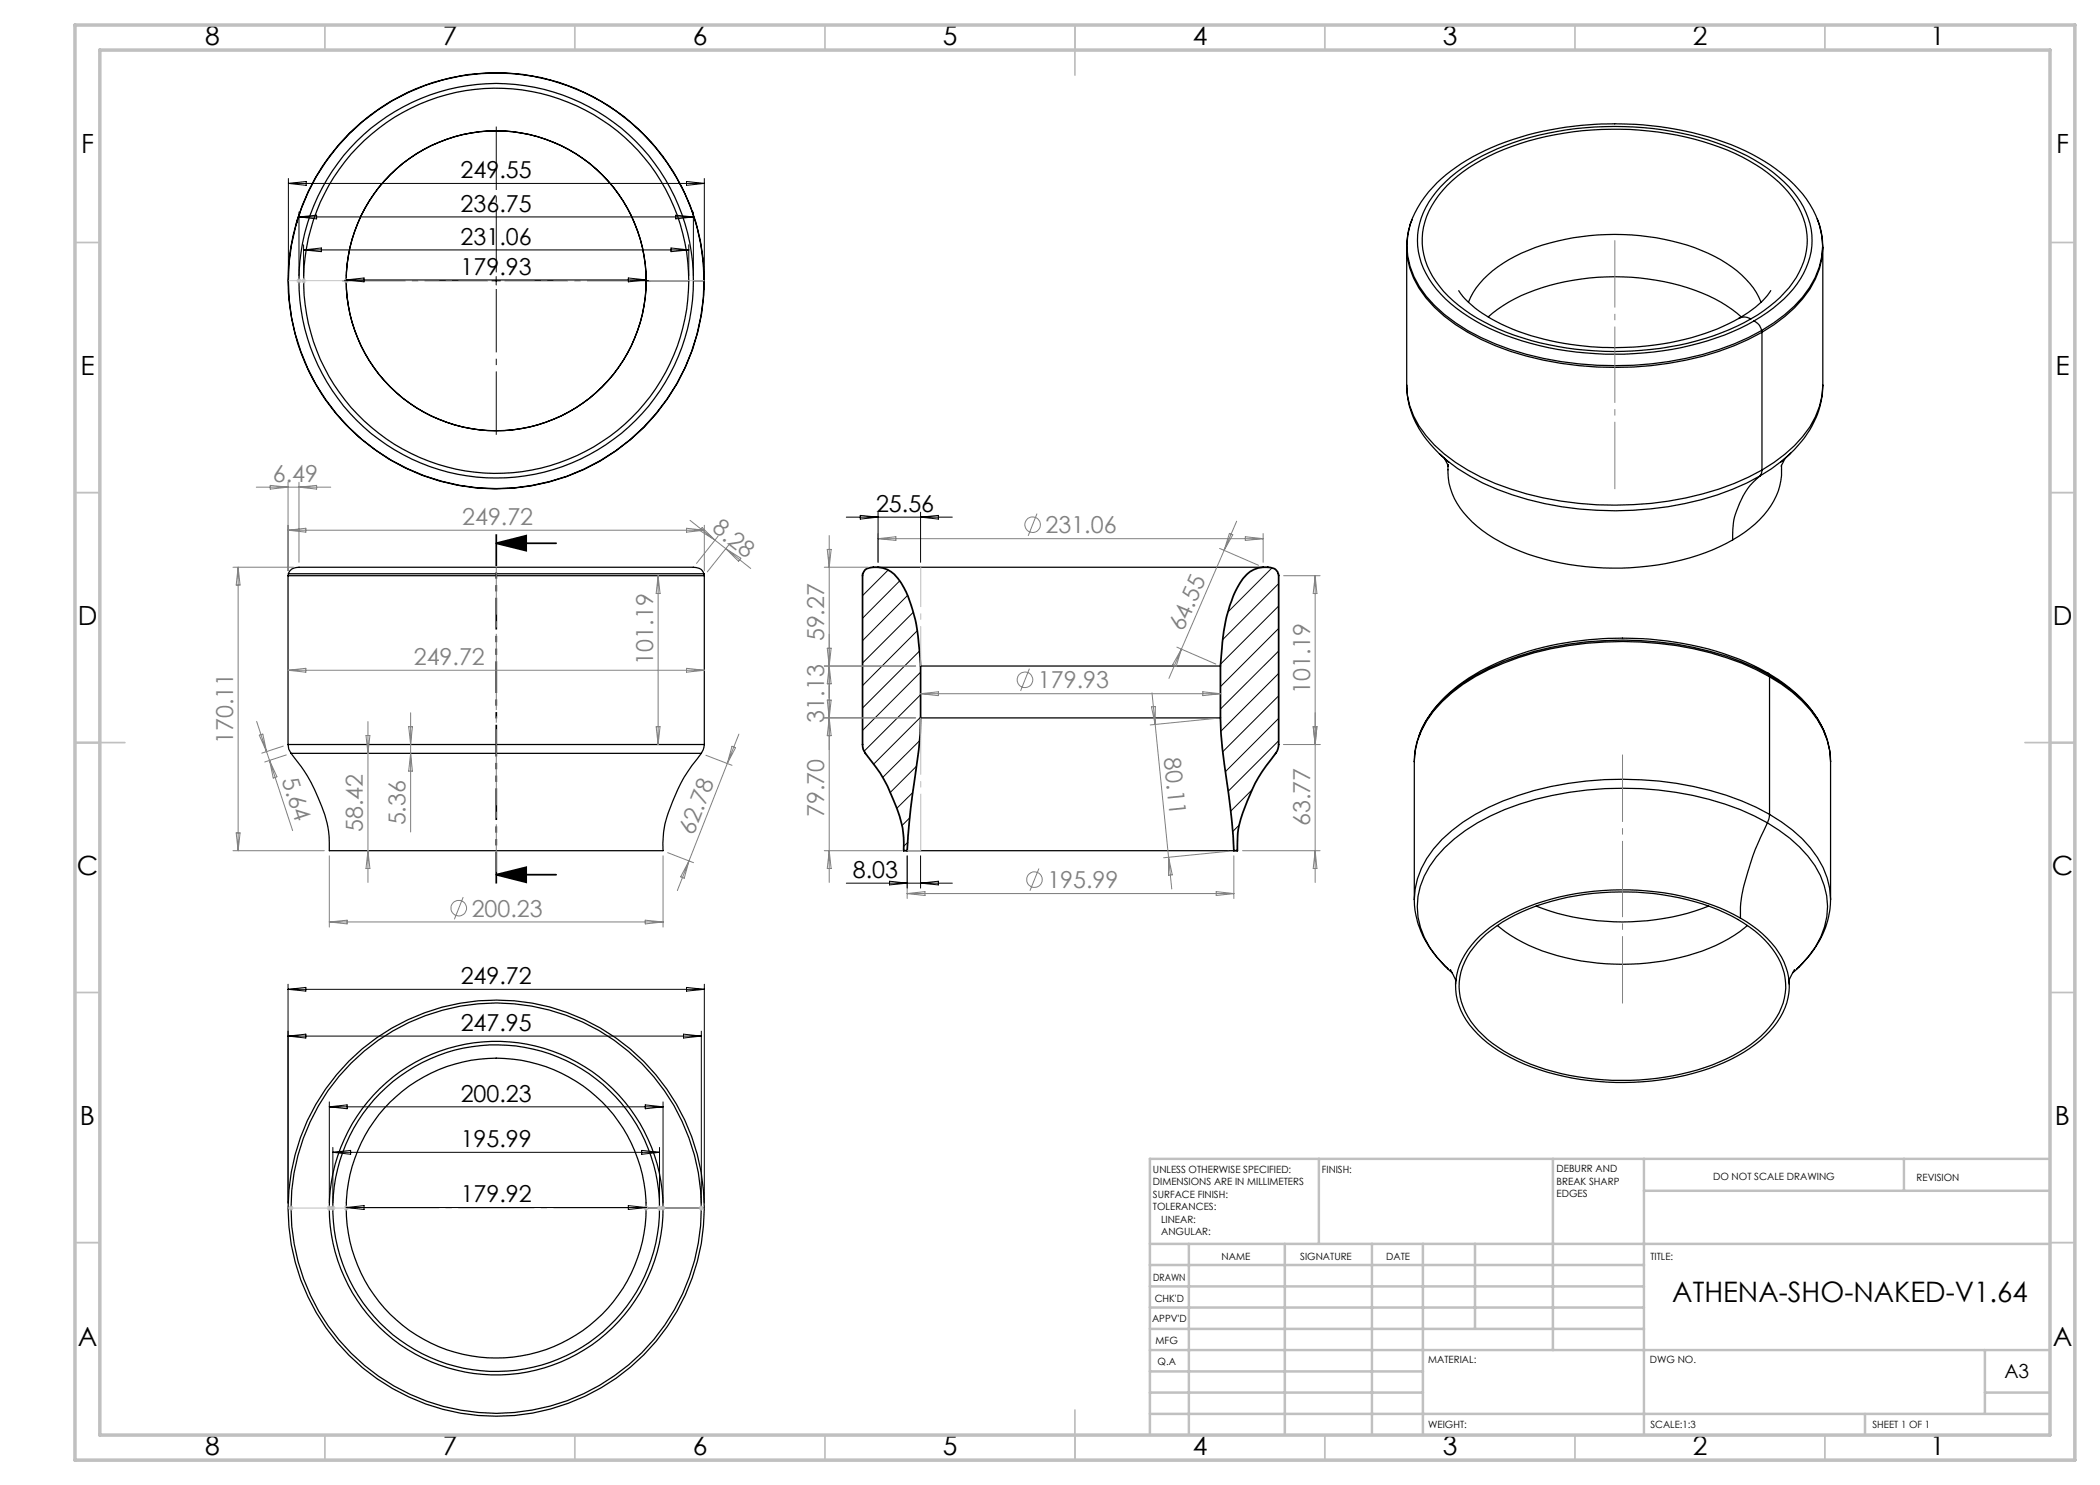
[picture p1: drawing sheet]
<svg xmlns="http://www.w3.org/2000/svg" width="420mm" height="297mm" viewBox="0 0 420 297" stroke-linecap="round" stroke-linejoin="round" font-family="sans-serif">
<g fill="none" stroke="#000" stroke-width=".25">
<path d="M288.1 37.3a37.9 37.9 0 0 1 18-9.8 64.5 64.5 0 0 1 40.4 2.3 29.4 29.4 0 0 1 13.6 10.6 14.1 14.1 0 0 1-.7 16.4 32.6 32.6 0 0 1-16.2 10.8 63.9 63.9 0 0 1-43.8-1.2 29.4 29.4 0 0 1-13.6-10.7 14.2 14.2 0 0 1 1.5-17.4zM289.4 37.1a38.2 38.2 0 0 1 18-9.4 62.6 62.6 0 0 1 39.6 3 28.7 28.7 0 0 1 12.1 9.7 13.7 13.7 0 0 1-.5 16.1 30.6 30.6 0 0 1-14.3 10.1 62.5 62.5 0 0 1-44.7-.8 29.9 29.9 0 0 1-12.4-9.5 13.8 13.8 0 0 1 .5-17.2zM59.8 42.8l-.5 1.9M129.2 56.2h8.6M138.7 56.2h2.1M140.8 54.3l.1 1.9M140.8 56.2h.1M140.9 56.2l-.1 1.7M281.3 49.5a16.9 16.9 0 0 0 5.6 12 43.6 43.6 0 0 0 21.8 10.5 68.1 68.1 0 0 0 38.2-2.9l2.8-1.2 2.7-1.4M281.3 49.5v27.5M282.4 44l-.7 2.1-.4 3.4M282.4 43.9a25.2 25.2 0 0 1 10.9-11.8 58.4 58.4 0 0 1 29.6-7.3 61.4 61.4 0 0 1 27.5 6 29.9 29.9 0 0 1 11.6 10.1 15.1 15.1 0 0 1-1.5 18.5 30.3 30.3 0 0 1-8.2 6.7"/>
<path d="M282.4 43.9a14.9 14.9 0 0 0 2.8 15.3 34.4 34.4 0 0 0 13.9 9.6 67.8 67.8 0 0 0 47.7 0l2.9-1.3 2.6-1.4M291.7 58.1a16.3 16.3 0 0 0 6.6 5.7 52.2 52.2 0 0 0 26.3 5.7 47.8 47.8 0 0 0 25-7 14.7 14.7 0 0 0 4.6-4.4M363.5 44l.7 2.2 .4 3.3v27.5M364.6 49.5a17.3 17.3 0 0 1-5.7 12.1l-2 1.7-2.1 1.6-2.4 1.6M281.3 77a18.1 18.1 0 0 0 5.6 12.8l1.1 1.1M281.3 77a16.9 16.9 0 0 0 5.6 12 40.7 40.7 0 0 0 18.4 9.8 68.8 68.8 0 0 0 41.6-2.1l2.8-1.3 2.7-1.4M293.7 60.4a17.4 17.4 0 0 1 8-8.4 44.3 44.3 0 0 1 22.9-5.1 41.6 41.6 0 0 1 20.7 5.8 16.6 16.6 0 0 1 6.9 7.8M297.6 63.4a32 32 0 0 1 15.5-7.1 47.7 47.7 0 0 1 29.8 3.5l3.5 2.1 1.9 1.5M347.8 63.7a2.18 2.18 0 0 1 2.4 .1M350.8 64.2a2.8 2.8 0 0 1 1.5 1.9M352.3 66.1l.1 .4M352.4 66.5v27.5"/>
<path d="M364.6 77a18.7 18.7 0 0 1-6.7 13.9M364.6 77a16.8 16.8 0 0 1-5.7 12.1l-2 1.8-2.1 1.6-2.4 1.5M288.9 91.7l.8 1.5-.1-.2a13 13 0 0 0 3.9 10.5 33.4 33.4 0 0 0 16.9 8.7 54.2 54.2 0 0 0 33.5-2.8l2.6-1.4M289.8 92.5l-1.8-1.6a40.8 40.8 0 0 0 17.5 9 67.3 67.3 0 0 0 41-2l2.8-1.3 2.7-1.4M352 95.2a15.8 15.8 0 0 0-5.5 12.8M352.4 94l-.2 .8-.2 .4M356.3 93.1a13.4 13.4 0 0 1-4.4 10.8l-3 2.6-2.4 1.5M357 91.7l-.8 1.5M357.9 90.9l-1.8 1.6M357.9 90.9l-3.6 2.8-2.3 1.5M358.1 90.6l-.2 .3M57.6 115.1h83.3"/>
<path d="M57.6 115.1v33.8M140.8 114.8h-83.1l-.1 .3M140.8 114.8a2.49 2.49 0 0 0-2.9-1.4h-69.2a76.8 76.8 0 0 0-9.9 .2l-.8 .6-.3 .6M140.8 114.8l.1 .3M140.9 115.1v33.8M175.6 113.4h77M184.1 133.2h60M353.5 134.6a60 60 0 0 0-31-6.9 57.3 57.3 0 0 0-28.7 7.9 25.4 25.4 0 0 0-9.5 10.2M353.5 134.6a26.8 26.8 0 0 1 11 11M353.5 134.6l.4 .4M353.9 135v.4M353.9 135a59.8 59.8 0 0 0-29.3-7 62.1 62.1 0 0 0-26.8 5.6 29.3 29.3 0 0 0-12.4 10.3l-1.1 2-.5 1.2"/>
<path d="M353.9 135a25.6 25.6 0 0 1 10.7 10.7l.4 1M353.9 135.4a25.6 25.6 0 0 1 10.7 10.6 14.7 14.7 0 0 1 1.5 6.3v27.6a18.9 18.9 0 0 1-6.7 13.8M353.9 135.4a57.9 57.9 0 0 0-25.7-7 61.5 61.5 0 0 0-33.1 6.9 25.4 25.4 0 0 0-10.8 10.9l-.8 2-.5 2-.1 2.1M353.9 135.4v27.5M57.6 148.9l.1 .9 .5 .9M57.6 148.9h83.3M58.2 150.7a33.9 33.9 0 0 1 7.5 15.6l.2 3.8h66.7a20.1 20.1 0 0 1 1.9-9.9 30.8 30.8 0 0 1 5.8-9.5M58.2 150.7h82.1M140.9 148.9l-.2 1-.4 .8M184.1 143.6h60M282.9 152.3v27.6M283.9 146.8a15.1 15.1 0 0 0-1 5.5"/>
<path d="M284.3 146l-.3 .8M364.6 145.7l.4 1M365 146.7l.1 .4M365.1 146.8a16.3 16.3 0 0 1 1 5.5M181.4 170.1h65.4M282.9 179.9a19 19 0 0 0 6.6 13.8M353.5 164.6a25.8 25.8 0 0 1 10.6 10.5 14.7 14.7 0 0 1-2.4 16.1l-3.1 3.4M353.5 164.6a54.2 54.2 0 0 0-5.3 15.9l-.1 3.1M353.5 164.6a58.9 58.9 0 0 0-28.9-6.9 62.2 62.2 0 0 0-26.5 5.5 29.3 29.3 0 0 0-12.2 10.1 14.7 14.7 0 0 0 1.5 18.1l2.2 2.3M353.9 162.9l-.4 1.7M353.9 162.9a59.8 59.8 0 0 0-29.3-7 60.7 60.7 0 0 0-29.5 7 25.1 25.1 0 0 0-10.8 10.8l-.8 2.1-.5 2-.1 2.1M353.9 162.9a25.4 25.4 0 0 1 10.7 10.6l.8 2.1 .5 2.1 .2 2.1"/>
<path d="M289.5 193.7l.9 .9M290.1 193.9l1.1 2.2-.1-.3v1M295.9 187.2a37.5 37.5 0 0 1 19.4-8.5 53.7 53.7 0 0 1 30.1 3.5 22.2 22.2 0 0 1 11.4 10.2 12.3 12.3 0 0 1-2.9 13.9 33 33 0 0 1-16.9 8.8 54.2 54.2 0 0 1-33.5-2.9 22.2 22.2 0 0 1-11.3-10.1 12 12 0 0 1 2.1-13zM296.3 187.7a33 33 0 0 1 15.6-7.9 53.2 53.2 0 0 1 31.7 2.1 23.5 23.5 0 0 1 12.1 9.7 11.9 11.9 0 0 1-1.8 13.8 29.9 29.9 0 0 1-14.4 8.6 53 53 0 0 1-34.8-1.8 23.6 23.6 0 0 1-11.1-8.9 11.6 11.6 0 0 1 1.1-13.8zM299.5 185.1a32.7 32.7 0 0 0 15.1 6.8 48.3 48.3 0 0 0 28.6-2.8l3.7-2 2.6-2M307.2 181.2a48.5 48.5 0 0 0 34.5 0M357.9 195.8v1M358.9 193.9l-1.1 2.2M129.2 241.6h2.7M132.6 241.6h7.7M140.3 241.6h.6"/>
<circle cx="99.2" cy="56.1" r="41.6"/>
<circle cx="99.2" cy="56.2" r="41.6"/>
<circle cx="99.2" cy="56.2" r="39.4"/>
<circle cx="99.2" cy="56.2" r="30"/>
<circle cx="99.2" cy="56.1" r="38.5"/>
<circle cx="99.2" cy="241.6" r="41"/>
<circle cx="99.2" cy="241.6" r="33.4"/>
<circle cx="99.2" cy="241.6" r="41.6"/>
<circle cx="99.2" cy="241.6" r="30"/>
<circle cx="99.2" cy="241.6" r="32.7"/>
</g>
<g fill="none" stroke="#000" stroke-width=".2">
<path d="M57.7 35.7v19.5M57.7 36.7h83.2M57.7 36.7l3.5-.4v.8zM137.3 36.3l3.6 .4-3.6 .4zM140.9 35.7v19.5M59.8 42.4v12.8M59.8 43.4h78.9M59.8 43.4l3.5-.4v.8zM60.7 49v6.2M60.7 50h77.1M60.7 50l3.6-.4v.7zM69.3 55v.2"/>
<path d="M69.3 56h59.9M69.3 56l3.5-.4v.8zM98.4 56.2h1.7M99.2 55.3v1.7M125.7 55.6l3.5 .4-3.5 .4zM129.2 55v.2M134.2 49.6l3.6 .4-3.6 .3zM135.1 43l3.6 .4-3.6 .4zM137.8 49v6.2M138.7 42.4v12.8M169.3 103.4h21.2M172 103.1l3.6 .3-3.6 .4z"/>
<path d="M175.6 102.4v10.1M177.6 114l-5.1 5.1M180 116.2l-7.5 7.4M181.5 119.1l-9 9M184.1 102.4v10.1M184.1 103.4l3.6-.3v.7zM254.4 113.6l-8.8 8.8M255.7 116.7l-11.2 11.2M182.7 122.4l-10.2 10.2M183.4 126.1l-10.9 11M183.9 130.2l-11.4 11.4M184.1 134.4l-11.6 11.7"/>
<path d="M184.1 139l-11.3 11.2M255.7 121.2l-11.6 11.7M255.7 125.7l-11.6 11.6M255.7 130.2l-11.6 11.6M255.7 134.7l-11.5 11.5M255.7 139.2l-11.2 11.2M182.6 158.5l-3.2 3.2M183.3 153.2l-5.3 5.3M183.9 148.2l-7.4 7.3M184.1 143.4l-9.4 9.4M250.4 158l-4.3 4.2M255.7 143.7l-10.6 10.6"/>
<path d="M255.7 148.2l-10.1 10.1M169.3 176.6h21.2M177.9 176.2l3.5 .4-3.5 .4zM181.4 171.2v6.4M181.6 168.4l-.9 .9M181.9 163.6l-1.5 1.5M184.1 171.2v6.4M184.1 176.6l3.6-.4v.8zM247.5 169.9l-.3 .2M247.8 165l-1.3 1.3M57.6 196.8v43.8M57.6 197.9h83.3"/>
<path d="M57.6 197.9l3.6-.4v.7zM137.3 197.5l3.6 .4-3.6 .3zM140.9 196.8v43.8M57.6 207.2l3.6-.4v.8zM57.6 207.2h82.7M136.7 206.8l3.6 .4-3.6 .4zM140.3 206.2v34.4M65.9 220.4v20.2M65.9 221.4h66.7M65.9 221.4l3.5-.4v.8zM66.6 229.5v11.1M66.6 230.5h65.3"/>
<path d="M66.6 230.5l3.5-.4v.8zM128.3 230.1l3.6 .4-3.6 .4zM129 221l3.6 .4-3.6 .4zM131.9 229.5v11.1M132.6 220.4v20.2M69.3 240.5v.1M69.3 241.5l3.5-.4v.8zM69.3 241.5h59.9M125.7 241.1l3.5 .4-3.5 .4zM129.2 240.5v.1"/>
</g>
<path d="M99.2 108.7l6-1.6v3zM99.2 108.7h12M173 114a5.1 5.1 0 0 1 6.6 1.7 24.6 24.6 0 0 1 3.8 10.3l.6 5.4a143.1 143.1 0 0 1-.2 18.5l-1.7 11.8-.7 8.4h-.7a19.3 19.3 0 0 0-1.9-9.9 30.3 30.3 0 0 0-5.7-9.5l-.5-.8-.1-1v-33.9zM249.4 114.9a5.1 5.1 0 0 1 5.7-1l.4 .5 .2 .6v33.9a4.1 4.1 0 0 1-1.5 3l-.9 1.2a35.6 35.6 0 0 0-5.8 13.7v3.3h-.7a194.1 194.1 0 0 0-2.3-20.3 123.2 123.2 0 0 1-.3-18.4 33.5 33.5 0 0 1 3.3-13.9l1.1-1.8zM99.2 174.9l6-1.4v3zM99.2 174.9h12" fill="none" stroke="#000" stroke-width=".35"/>
<g fill="none" stroke="#808080" stroke-width=".2">
<path d="M51.3 97.4h14.8M54 97.1l3.6 .3-3.6 .4zM57.6 96.4v17.8M59.8 96.4v16.1M59.8 97.4l3.5-.3v.7zM46.6 113.4h12.2M47.6 113.4v56.7M47.6 113.4l.4 3.6h-.8zM57.6 106h83.3M57.6 106l3.6-.3v.7zM131.6 115.1v33.8M131.6 115.1l.4 3.6h-.8z"/>
<path d="M137.3 105.7l3.6 .3-3.6 .4zM138 104.1l5 3.9M140.4 105.5l2.6 2.5-3-1.9zM140.9 105.1v9.1M143 108l2.2 1.7M143.6 107.2l-4.3 5.5M145.2 109.7l4.9 4M145.2 109.7l3 2-.5 .6zM145.8 109l-4.3 5.4M164.9 113.4h8.8M165.5 109.9h.7l-.4 3.5zM165.8 107.1v69.4"/>
<path d="M175.6 106.7v5.8M175.6 107.7h77M175.6 107.7l3.6-.4v.8zM207.4 102.7l-1.8 4.5M243.9 109.7l7.8 3.4M244.8 110.1l-8.5 19.7M245.9 106.7l.7 .3-1.8 3.1zM247.3 104.2l-2.5 5.9M249.1 107.3l3.5 .4-3.5 .4zM252.6 106.7v5.8M256.7 115.1h7.3M263 115.1l.4 3.6h-.8z"/>
<path d="M263 115.1v61.4M57.6 134.1l3.6-.4v.7zM57.6 134.1h83.3M137.3 133.7l3.6 .4-3.6 .3zM164.9 133.2h18.2M165.5 129.6l.7 7.2h-.7l.7-7.2zM184.1 138.7l3.6-.3v.7zM184.1 138.7h60M205.9 133.7l-1.8 4.5M230.4 138.6l.6 6.3M235.4 129.4l7.8 3.4M236.3 129.8l-2.5 5.9"/>
<path d="M236.3 129.8l-1.1 3.4-.7-.2zM240.6 138.4l3.5 .3-3.5 .4zM51.3 144.3l2 6M51.9 147l.7-.2 .7 3.5zM53.3 150.3l.6 1.8M53.9 152.1l4.6 14M53.9 152.1l1.5 3.3-.8 .2zM56.7 149.2l-4.3 1.4M57.3 151l-4.3 1.4M73.2 147.1h.8l-.4 3.6zM73.6 144.3v32.2M81.7 145.3h.8l-.4 3.6z"/>
<path d="M82.1 142.6v23.8M82.1 150.7l.4 3.5h-.8zM131.2 145.3h.8l-.4 3.6zM141.2 151.1l5.2 2M145.5 152.7l-10 25.4M146.4 149.3l.7 .2-1.6 3.2zM147.8 146.8l-2.3 5.9M164.9 143.6h18.2M165.5 140h.7l-.7 7.1h.7zM230.3 141.4l.8-.1-.1 3.6zM231 144.9l3.4 32.9M243.1 143.7l-13.1 1.3"/>
<path d="M262.6 145.3h.8l-.4 3.6zM264 148.9h-7.3M46.6 170.1h18.3M47.2 166.6h.8l-.4 3.5zM65.9 171.2v14.2M73.6 170.1l.4 3.6h-.8zM92.6 179.4l-1.7 4.5M132.6 171.2v14.2M133.5 170.5l5.2 2M137.8 172.2l-1 3.4-.7-.2zM164.9 170.1h15.5M165.8 170.1l.4 3.6h-.7z"/>
<path d="M181.4 171.2v8.5M181.4 178.7h65.4M181.4 178.7l3.6-.4v.8zM207.8 173.7l-1.8 4.4M233.7 171.5l.8 3.5h-.8zM243.2 178.3l3.6 .4-3.6 .4zM245.8 170.2l-13.1 1.4M246.8 171.2v8.5M248.5 170.1h15.5M263 170.1l.4 3.6h-.8zM65.9 184.4h66.7M65.9 184.4l3.5-.4v.8z"/>
<path d="M129 184l3.6 .4-3.6 .4z"/>
<circle cx="206.5" cy="104.9" r="1.55"/>
<circle cx="205" cy="136" r="1.56"/>
<circle cx="206.9" cy="175.9" r="1.55"/>
<circle cx="91.8" cy="181.6" r="1.55"/>
</g>
<g fill="none" stroke="#c0c0c0" stroke-width=".2">
<path d="M59.3 56.2h1.9M59.4 55.8l.7 .7M59.8 55.7v1M60.1 55.8l-.7 .7M60.4 55.8l.7 .7M60.7 55.7v1M61.1 55.8l-.7 .7M68.8 56.2h.9M68.9 55.8l.7 .7M69.3 55.7v1M69.6 55.8l-.7 .7M57.7 241.6h1"/>
<path d="M57.9 241.3l.7 .7M58.2 241.1v1M58.6 241.3l-.7 .7M65.4 241.6h1.7M65.5 241.3l.7 .7 .7-.7M65.5 242l.7-.7 .7 .7M65.9 241.1v1M66.6 241.1v1M68.8 241.6h.9M68.9 241.3l.7 .7M69.3 241.1v1M69.6 241.3l-.7 .7"/>
<path d="M128.7 241.6h1M128.9 241.3l.7 .7M129.2 241.1v1M129.6 241.3l-.7 .7M131.4 241.6h1.7M131.6 242l.7-.7 .7 .7M131.6 241.3l.7 .7 .7-.7M131.9 241.1v1M132.6 241.1v1M139.8 241.6h1M139.9 241.3l.7 .7M140.3 241.1v1"/>
<path d="M140.6 241.3l-.7 .7"/>
</g>
<path d="M97.6 56.1h-29.2M99.3 54.5v-29.2M99.3 57.8v29.2M100.9 56.1h29.2" fill="none" stroke="#000" stroke-width=".2" stroke-dasharray="15.2 1.3 1.3 1.3" stroke-dashoffset="2.6" stroke-linecap="butt"/>
<path d="M99.3 106.6v70.3" fill="none" stroke="#000" stroke-width=".35" stroke-dasharray="6.3 1.3 1.3 1.3 1.3 1.3" stroke-dashoffset="-.2" stroke-linecap="butt"/>
<path d="M140.9 56.1h-83.2M140.9 241.6h-83.3" fill="none" stroke="#c0c0c0" stroke-width=".2" stroke-dasharray="15.2 1.3 1.3 1.3" stroke-dashoffset="4.1" stroke-linecap="butt"/>
<path d="M184.1 170.1h-2.6" fill="none" stroke="#c0c0c0" stroke-width=".2" stroke-dasharray="15.2 1.3 1.3 1.3" stroke-linecap="butt"/>
<path d="M184.1 133.2v-19.8" fill="none" stroke="#c0c0c0" stroke-width=".2" stroke-dasharray="15.2 1.3 1.3 1.3" stroke-dashoffset="7.3" stroke-linecap="butt"/>
<path d="M184.1 143.6v26.5" fill="none" stroke="#c0c0c0" stroke-width=".2" stroke-dasharray="15.2 1.3 1.3 1.3" stroke-dashoffset="3.9" stroke-linecap="butt"/>
<path d="M323 48v49.8M324.5 150.9v49.8" fill="none" stroke="#808080" stroke-width=".2" stroke-dasharray="15.2 1.3 1.3 1.3" stroke-dashoffset="1.8" stroke-linecap="butt"/>
<path d="M99.3 113.4v61" fill="none" stroke="#808080" stroke-width=".2" stroke-dasharray="15.2 1.3 1.3 1.3" stroke-dashoffset="5.7" stroke-linecap="butt"/>
<g fill="none" stroke="#c0c0c0" stroke-width=".35">
<path d="M65 5v5M115 5v5M165 5v5M215 5v10M265 5v5M315 5v5M365 5v5M15 48.5h5M410 48.5h5M15 98.5h5M410 98.5h5M15 148.5h10"/>
<path d="M405 148.5h10M15 198.5h5M410 198.5h5M15 248.5h5M410 248.5h5M65 287v5M115 287v5M165 287v5M215 282v10M265 287v5M315 287v5M365 287v5"/>
</g>
<g fill="none" stroke="#c0c0c0" stroke-width=".5">
<path d="M263.8 231.8v17M310.6 231.8v38.2M328.8 231.8v55.2M328.8 238.2h81.2M380.8 231.8v6.4M410 231.8h-180v55.2M230 248.8h180M230 257.3h98.8M230 253h98.8M237.8 248.8v38.2M257 248.8v38.2M274.4 248.8v38.2"/>
<path d="M284.6 248.8v38.2M295 248.8v17M230 265.8h98.8M230 261.5h98.8M230 278.5h54.6M230 274.3h54.6M230 270h180M397 278.5h13M397 270v12.8M230 282.8h180M373 282.8v4.2"/>
</g>
<path d="M15 5h400v287h-400zM20 10h390v277h-390z" fill="none" stroke="#c0c0c0" stroke-width=".7"/>
<path d="M99.2 108.7l6-1.6v3zM99.2 174.9l6-1.4v3z" fill="#000"/>
<text font-size="5.6" x="334.5" y="260.4">ATHENA-SHO-NAKED-V1.64</text>
<g font-size="5.3">
<text x="41" y="8.9">8</text>
<text x="88.5" y="8.9">7</text>
<text x="138.5" y="8.9">6</text>
<text x="188.5" y="8.9">5</text>
<text x="238.5" y="8.9">4</text>
<text x="288.5" y="8.9">3</text>
<text x="338.5" y="8.9">2</text>
<text x="386" y="8.9">1</text>
<text x="16.2" y="30.7">F</text>
<text x="411.2" y="30.7">F</text>
<text x="16.1" y="74.9">E</text>
<text x="411.1" y="74.9">E</text>
<text x="15.5" y="124.9">D</text>
<text x="410.5" y="124.9">D</text>
<text x="15.4" y="174.9">C</text>
<text x="410.4" y="174.9">C</text>
<text x="16" y="224.9">B</text>
<text x="411" y="224.9">B</text>
<text x="15.5" y="269.2">A</text>
<text x="410.5" y="269.2">A</text>
<text x="41" y="290.9">8</text>
<text x="88.5" y="290.9">7</text>
<text x="138.5" y="290.9">6</text>
<text x="188.5" y="290.9">5</text>
<text x="238.5" y="290.9">4</text>
<text x="288.5" y="290.9">3</text>
<text x="338.5" y="290.9">2</text>
<text x="386" y="290.9">1</text>
</g>
<g font-size="4.7">
<text x="92.1" y="35.7">249.55</text>
<text x="92.1" y="42.4">236.75</text>
<text x="92.1" y="48.9">231.06</text>
<text x="92.1" y="55">179.93</text>
<text x="175.2" y="102.4">25.56</text>
<text x="170.6" y="175.6">8.03</text>
<text x="92.1" y="196.8">249.72</text>
<text x="92.1" y="206.2">247.95</text>
<text x="92.1" y="220.3">200.23</text>
<text x="92.1" y="229.4">195.99</text>
<text x="92.1" y="240.5">179.92</text>
</g>
<g font-size="4.7" fill="#808080">
<text x="54.6" y="96.4">6.49</text>
<text x="92.4" y="105">249.72</text>
<text x="142.2" y="106.1" transform="rotate(38 142.2 106.1)">8.28</text>
<text x="209.1" y="106.6">231.06</text>
<text x="164.8" y="128.3" transform="rotate(-90 164.8 128.3)">59.27</text>
<text x="236.6" y="126.5" transform="rotate(-67 236.6 126.5)">64.55</text>
<text x="82.8" y="133">249.72</text>
<text x="130.6" y="132.9" transform="rotate(-90 130.6 132.9)">101.19</text>
<text x="207.6" y="137.7">179.93</text>
<text x="262" y="138.8" transform="rotate(-90 262 138.8)">101.19</text>
<text x="46.6" y="148.8" transform="rotate(-90 46.6 148.8)">170.11</text>
<text x="164.8" y="144.5" transform="rotate(-90 164.8 144.5)">31.13</text>
<text x="56.3" y="155.9" transform="rotate(72 56.3 155.9)">5.64</text>
<text x="232.8" y="151.7" transform="rotate(84 232.8 151.7)">80.11</text>
<text x="72.6" y="166.4" transform="rotate(-90 72.6 166.4)">58.42</text>
<text x="81.1" y="165.1" transform="rotate(-90 81.1 165.1)">5.36</text>
<text x="138.7" y="167.2" transform="rotate(-69 138.7 167.2)">62.78</text>
<text x="164.8" y="163.4" transform="rotate(-90 164.8 163.4)">79.70</text>
<text x="262" y="165.2" transform="rotate(-90 262 165.2)">63.77</text>
<text x="209.5" y="177.6">195.99</text>
<text x="94.3" y="183.3">200.23</text>
</g>
<text font-size="3.9" x="400.9" y="275.5">A3</text>
<g font-size="2">
<text x="230.6" y="234.6">UNLESS OTHERWISE SPECIFIED:</text>
<text x="230.6" y="237.1">DIMENSIONS ARE IN MILLIMETERS</text>
<text x="230.6" y="239.6">SURFACE FINISH:</text>
<text x="264.4" y="234.6">FINISH:</text>
<text x="311.3" y="234.5">DEBURR AND</text>
<text x="311.3" y="237">BREAK SHARP</text>
<text x="311.3" y="239.5">EDGES</text>
<text x="342.6" y="236">DO NOT SCALE DRAWING</text>
<text x="383.3" y="236.2">REVISION</text>
<text x="230.6" y="242.1">TOLERANCES:</text>
<text x="232.2" y="244.6">LINEAR:</text>
<text x="232.2" y="247.1">ANGULAR:</text>
<text x="244.3" y="252">NAME</text>
<text x="260" y="251.9">SIGNATURE</text>
<text x="277.2" y="251.9">DATE</text>
<text x="330.1" y="251.9">TITLE:</text>
<text x="230.6" y="256.1">DRAWN</text>
<text x="230.9" y="260.3">CHK'D</text>
<text x="230.4" y="264.4">APPV'D</text>
<text x="231.1" y="268.8">MFG</text>
<text x="231.5" y="273">Q.A</text>
<text x="285.6" y="272.5">MATERIAL:</text>
<text x="330" y="272.5">DWG NO.</text>
<text x="285.6" y="285.5">WEIGHT:</text>
<text x="330.1" y="285.6">SCALE:1:3</text>
<text x="374.5" y="285.6">SHEET 1 OF 1</text>
</g>
</svg>
